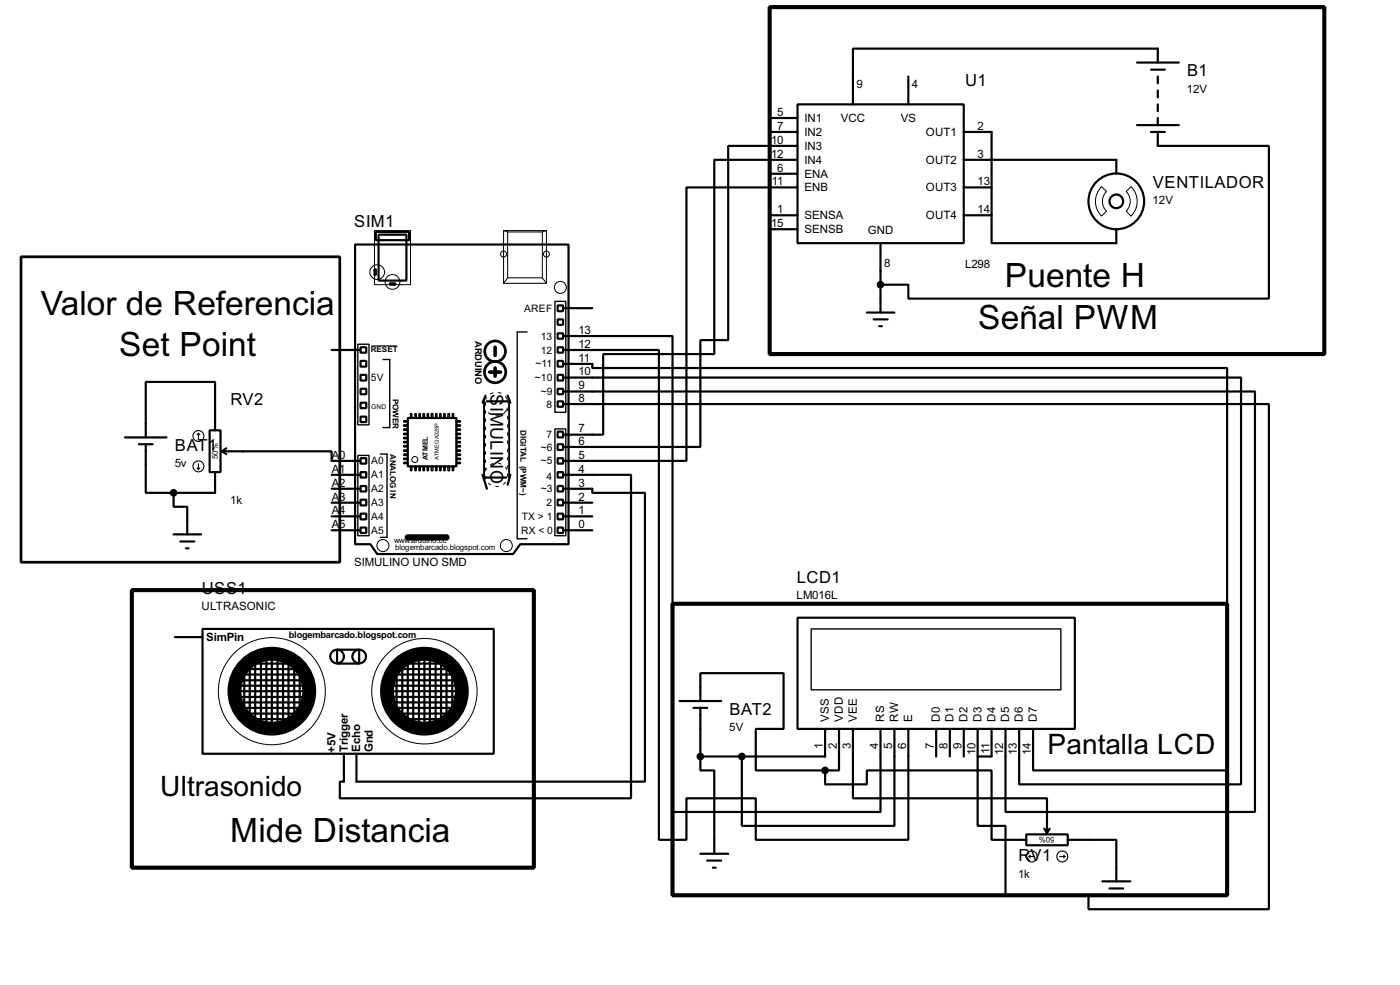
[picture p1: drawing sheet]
<svg xmlns="http://www.w3.org/2000/svg" width="256mm" height="180mm" viewBox="0 0 256 180" stroke-linecap="round" stroke-linejoin="round" font-family="sans-serif">
<g fill="none" stroke="#000" stroke-width=".4">
<path d="M146.1 19.1h30.5v25.4h-30.5zM166.4 14v5.1M208.3 11.5h7.7M210.9 12.8h2.5M212.1 11.5v-2.6h-55.8v10.2M212.1 14v1.3M212.1 16.6v1.2M212.1 19.1v1.3M141 24.2h5.1M141 21.6h5.1M141 31.8h5.1M141 39.4h5.1"/>
<path d="M146.1 34.3h-20.3v50.1h-22.4M146.1 29.3h-15.2v35.5h-20.4v14.8h-7.1M146.1 26.7h-12.7v35.6h-5.1v19.5h-24.9M176.6 24.2h5.1v5.1h22.8v2.5M176.6 29.3h5.1v15.2h22.8v-2.5M176.6 34.3h5.1M176.6 39.4h5.1M208.3 22.9h7.7M210.9 24.2h2.5M212.1 24.2v2.5h20.4v28h-66.1v-2.6h-5.1M212.1 21.6v1.3M65.1 44.8h39.1v54.8h-8.9l-1.3 1.8h-24.9l-1.2-1.8h-2.8z"/>
<path d="M68.6 49.3h.3v1h-.3zM68.9 42.5h6.1v1.5h-6.1zM69.4 43h5.1v8.4h-5.1zM71.4 51.9h1v.2h-1zM102.2 55.9h1v1.1h-1zM102.2 58.5h1v1h-1zM103.4 56.4h5.1M141 42h5.1M158.8 57.2h5.1M160.1 58.5h2.5M161.1 59.7h.5M161.3 44.5v12.7"/>
<path d="M38.4 78.8h2v7.6h-2zM39.4 78.8v-8.9h-12.7v10.2M60.8 64.1h5M66.1 66.1h1v1h-1zM66.1 71.2h1v1h-1zM66.1 76.3h1v1h-1zM66.1 73.7h1v1h-1zM66.1 68.6h1v1.1h-1zM66.1 63.6h1v1h-1zM74.7 76.5h8.9v8.9h-8.9zM88.7 73.5h4.6v13.9h-4.6zM89 72.4l-.6 1.3"/>
<path d="M93 72.4l.5 1.3M102.2 61h1v1h-1zM102.2 63.6h1v1h-1zM102.2 66.1h1v1h-1zM102.2 68.6h1v1.1h-1zM102.2 71.2h1v1h-1zM102.2 79h1v1.1h-1zM102.2 73.5h1v1h-1zM103.4 61.5h19.8v87.1h38.1v-15.2M103.4 64.1h17.3v89.6h5.1v-7.6h12.7v7.6h27.9v-20.3M103.4 66.6h5.1v.8h116.3v73.6h-35.5v-7.6M103.4 69.1h124v74.5h-40.7v-10.2"/>
<path d="M103.4 71.7h126.5v76.9h-45.7v-15.2M103.4 74h129.1v92.4h-33.1v-2.5h-15.2v-12.7h-5.1v-12.7h2.6v-5.1M22.9 80.1h7.6M25.5 81.3h2.5M26.7 81.3v8.9h5.1M31.8 90.2v2.6h2.5v5M31.8 97.8h5.1M33.1 99.1h2.5M39.4 86.4v3.8h-7.6M40.7 82.6h20.1v1.8h5M40.7 82.6l.8 .5M41.5 82.1l-.8 .5"/>
<path d="M60.8 97.1h5M60.8 94.5h5M60.8 92h5M60.8 89.5h5M60.8 86.9h5M66.1 83.9h1v1h-1zM66.1 86.4h1v1h-1zM66.1 89h1v1h-1zM66.1 91.5h1v1h-1zM66.1 94h1v1.1h-1zM66.1 96.6h1v1h-1zM88.4 86.9l.8 2.6"/>
<path d="M93.5 86.9l-.5 1.8M102.2 81.3h1v1.1h-1zM102.2 83.9h1v1h-1zM102.2 86.4h1v1h-1zM102.2 89h1v1h-1zM102.2 91.5h1v1h-1zM102.2 94h1v1.1h-1zM102.2 96.6h1v1h-1zM103.4 89.5h5.1v.7h9.7v52.9h-52.9v-5.1M103.4 86.9h12.2v59.2h-53.3v-3h.7v-5.1M103.4 97.1h5.1M103.4 94.5h5.1"/>
<path d="M103.4 92h5.1M32.1 116.6h5M34.1 100.4h.5M37.1 115.1h53.4v22.9h-53.4zM61.8 118.9h4v2.6h-4zM146.1 113.1h50.8v20.3h-50.8zM42.7 127.6h13M43.2 125.5h12.7M43.2 124.5h12.5M43.2 128.6h12.2M43.5 126.5h12.2M43.7 123.5h11.7"/>
<path d="M43.7 122.5h11M43.7 129.6h11.5M44 130.6h10.9M44 131.6h10.4M44.8 123.2v6.6M45 121.5h8.6M45.8 121.7v9.4M46.8 121.5v10.4M47.8 120.7v11.7M48.8 120.7v11.9M49.8 120.7v12.5M50.9 120.7v12.5"/>
<path d="M51.9 120.2v12.7M52.9 121.2v11.7M53.9 122.5v9.6M54.9 123.5v6.6M71.2 124.5h12.2M71.7 126.5h12.7M71.7 125.5h12.4M71.7 127.6h12.4M71.9 123.5h11.5M71.9 122.5h10.5M71.9 128.6h11.7M72.4 129.6h11.5"/>
<path d="M72.7 123.2v5.9M73 130.6h9.6M73.5 121.5h8.1M73.7 131.6h7.6M73.7 121.7v9.4M74.7 121.2v10.7M75.7 120.5v11.9M76.8 120.5v12.1M77.8 120.5v12.1M78.8 120.5v12.1M79.8 120.7v11.7M80.8 121.2v10.7"/>
<path d="M81.8 122.5v8.6M82.9 123v7.1M124.5 128.3h7.6M127.1 129.6h2.5M128.3 138.5v2.5h2.6v15.3M128.3 128.3v-5.1h15.3v10.2h-5.1v7.6h12.7M128.3 129.6v8.9M151.2 133.4v5.1h-22.9M153.7 133.4v7.6h-2.5M156.3 133.4v12.7h35.5v6.4M163.9 133.4v17.8h-28v-12.7M171.5 133.4v5.1"/>
<path d="M174 133.4v5.1M176.6 133.4v5.1M179.1 133.4v5.1M128.3 156.3h5.1M129.6 157.5h2.5M130.6 158.8h.5M151.2 141v2.6h7.6v-2.6h22.9v12.7h6.3M188 152.7h7.6v2h-7.6zM191.3 151.7l.5 .8M192.3 151.7l-.5 .8M195.6 153.7h8.9v7.6M202 161.3h5.1"/>
<path d="M203.3 162.6h2.5M204.3 163.9h.5"/>
<circle cx="204.5" cy="36.9" r="5.1"/>
<circle cx="204.5" cy="36.9" r="1.25"/>
<circle cx="61.7" cy="120.2" r="1.25"/>
<circle cx="65.8" cy="120.2" r="1.25"/>
</g>
<g fill="none" stroke="#000" stroke-width=".18">
<path d="M201.8 34.2l.9 .9a2.54 2.54 0 0 0 0 3.6l-.9 .9a3.8 3.8 0 0 1 0-5.4zM206.3 35.1l.9-.9a3.8 3.8 0 0 1 0 5.4l-.9-.9a2.54 2.54 0 0 0 0-3.6zM68.6 42.2h6.6v9.9h-6.6zM92.3 42.2h7.8v9.7h-7.8zM92.3 42.2l.7 .3M93 42.5h6.4v8.4h-6.4zM93 50.9l-.7 1M99.4 50.9l.7 1M100.1 42.2l-.7 .3M68.1 63.3h4.6"/>
<circle cx="69.1" cy="49.8" r="1.35"/>
<circle cx="71.9" cy="51.6" r="1.35"/>
<circle cx="92.2" cy="46.5" r=".55"/>
<circle cx="100.1" cy="46.5" r=".55"/>
<circle cx="102.6" cy="52.6" r="1.1"/>
<circle cx="70.1" cy="99.9" r="1.1"/>
<circle cx="76" cy="84.1" r=".55"/>
<circle cx="92.7" cy="99.9" r="1.1"/>
<circle cx="49.8" cy="126.5" r="9.8"/>
<circle cx="77.7" cy="126.5" r="9.7"/>
</g>
<g fill="none" stroke="#000" stroke-width="2.6">
<circle cx="49.8" cy="126.5" r="6.9"/>
<circle cx="77.7" cy="126.5" r="6.9"/>
</g>
<g fill="#000" stroke="#000" stroke-width=".4">
<circle cx="161.3" cy="52.1" r=".5"/>
<circle cx="31.8" cy="90.2" r=".5"/>
<circle cx="128.3" cy="138.5" r=".5"/>
<circle cx="135.9" cy="138.5" r=".5"/>
<circle cx="151.1" cy="141" r=".5"/>
</g>
<g fill="none" stroke="#000" stroke-width=".25">
<path d="M101.7 55.2h2v20.3h-2zM65.6 63h2v14.8h-2zM70.2 65.8h1.2v12.5h-1.2M74 77.8h.7v.2h-.7zM74 78.5h.7v.3h-.7zM74 79.3h.7v.3h-.7zM74 77h.7v.3h-.7zM75.2 75.7h.3v.8h-.3zM76 75.7h.3v.8h-.3zM76.8 75.7h.2v.8h-.2zM77.5 75.7h.3v.8h-.3zM78.3 75.7h.2v.8h-.2z"/>
<path d="M79 75.7h.3v.8h-.3zM79.8 75.7h.3v.8h-.3zM80.6 75.7h.2v.8h-.2zM81.3 75.7h.3v.8h-.3zM82.1 75.7h.3v.8h-.3zM82.9 75.7h.2v.8h-.2zM83.6 77.8h.8v.2h-.8zM83.6 78.5h.8v.3h-.8zM83.6 79.3h.8v.3h-.8zM83.6 77h.8v.3h-.8zM96.6 60.8h-1.8v37.8h1.8M101.7 78.5h2v19.6h-2z"/>
<path d="M65.6 83.4h2v14.7h-2zM69.7 83.1h1.2v15.3h-1.2M74 80.1h.7v.2h-.7zM74 80.8h.7v.3h-.7zM74 81.6h.7v.2h-.7zM74 82.4h.7v.2h-.7zM74 83.1h.7v.3h-.7zM74 83.9h.7v.2h-.7zM74 84.6h.7v.3h-.7zM75.2 85.4h.3v.8h-.3zM76 85.4h.3v.8h-.3zM76.8 85.4h.2v.8h-.2z"/>
<path d="M77.5 85.4h.3v.8h-.3zM78.3 85.4h.2v.8h-.2zM79 85.4h.3v.8h-.3zM79.8 85.4h.3v.8h-.3zM80.6 85.4h.2v.8h-.2zM81.3 85.4h.3v.8h-.3zM82.1 85.4h.3v.8h-.3zM82.9 85.4h.2v.8h-.2zM83.6 80.1h.8v.2h-.8zM83.6 80.8h.8v.3h-.8zM83.6 81.6h.8v.2h-.8zM83.6 82.4h.8v.2h-.8z"/>
<path d="M83.6 83.1h.8v.3h-.8zM83.6 83.9h.8v.2h-.8zM83.6 84.6h.8v.3h-.8zM148.6 115.1h45.8v11.2h-45.8z"/>
</g>
<path d="M141 1.3h101.6v63.5h-101.6zM24.2 108h73.6v50.8h-73.6zM123.2 110.5h101.6v53.4h-101.6z" fill="none" stroke="#000" stroke-width=".75"/>
<g fill="none" stroke="#000" stroke-width=".2">
<path d="M36.4 79.3l-.3 .3M36.4 79.3l.2 .3M36.4 79.3v1M36.1 85.7l.3 .2M36.4 84.9v1M36.6 85.7l-.2 .2M188.5 156.8l.3 .2M188.5 156.8h1M188.8 156.5l-.3 .3M194.1 156.8h1M194.9 156.5l.2 .3M195.1 156.8l-.2 .2"/>
<circle cx="36.3" cy="79.8" r="1"/>
<circle cx="36.3" cy="85.4" r="1"/>
<circle cx="189" cy="156.8" r="1"/>
<circle cx="194.6" cy="156.8" r="1"/>
</g>
<g fill="none" stroke="#fff" stroke-width=".18">
<path d="M89 73.2v14.5M93 73.2v14.5"/>
<circle cx="90.9" cy="74" r="2.15"/>
<circle cx="90.9" cy="86.9" r="2.15"/>
</g>
<circle cx="90.9" cy="74" r="2.15" fill="none" stroke="#000" stroke-width=".18" stroke-dasharray="2 1 .5 1 .5 1"/>
<g fill="none" stroke="#000" stroke-width=".18" stroke-dasharray=".5 1">
<path d="M93 73.2v14.5M89 87.7v-14.5"/>
<circle cx="90.9" cy="86.9" r="2.15"/>
</g>
<g fill="none" stroke="#000" stroke-width=".5">
<path d="M3.9 47h58.4v55.9h-58.4z"/>
<circle cx="90.7" cy="68.1" r="1.95"/>
<circle cx="90.7" cy="64.3" r="1.9"/>
</g>
<path d="M89.7 68.1h2M90.7 63.6v1.5M90.7 67.4v1.5" fill="none" stroke="#000" stroke-width=".65"/>
<path d="M74.7 98.4h7.1" fill="none" stroke="#000" stroke-width="1.2"/>
<g font-size="6.9">
<text x="184.1" y="52.5">Puente H</text>
<text x="7.5" y="57.6">Valor de Referencia</text>
<text x="21.9" y="65.2">Set Point</text>
<text x="179.2" y="60.2">Señal PWM</text>
<text x="42.2" y="154.1">Mide Distancia</text>
</g>
<g font-size="5.8">
<text x="191.9" y="138">Pantalla LCD</text>
<text x="29.3" y="145.6">Ultrasonido</text>
</g>
<g font-size="3.7">
<text x="89.9" y="72.2" transform="rotate(90 89.9 72.2)">S</text>
<text x="89.9" y="74.4" transform="rotate(90 89.9 74.4)">IMULINO</text>
</g>
<g font-size="3.4">
<text x="176.8" y="15.7">U1</text>
<text x="217.5" y="14">B1</text>
<text x="211.2" y="34.4">VENTILADOR</text>
<text x="64.9" y="41.6">SIM1</text>
<text x="42.2" y="74.1">RV2</text>
<text x="32.1" y="82.6">BAT1</text>
<text x="146" y="106.7">LCD1</text>
<text x="37" y="108.8">USS1</text>
<text x="133.7" y="130.9">BAT2</text>
<text x="186.6" y="157.7">RV1</text>
</g>
<g font-size="2.4">
<text x="156.9" y="16.2">9</text>
<text x="167.1" y="16.2">4</text>
<text x="217.4" y="16.9">12V</text>
<text x="142.4" y="21.2">5</text>
<text x="142.4" y="23.8">7</text>
<text x="147.4" y="22.3">IN1</text>
<text x="154" y="22.2">VCC</text>
<text x="165" y="22.2">VS</text>
<text x="179.1" y="23.8">2</text>
<text x="141.3" y="26.3">10</text>
<text x="141.3" y="28.9">12</text>
<text x="147.4" y="24.9">IN2</text>
<text x="147.4" y="27.4">IN3</text>
<text x="147.4" y="30">IN4</text>
<text x="169.6" y="24.9">OUT1</text>
<text x="169.6" y="30">OUT2</text>
<text x="179.1" y="28.9">3</text>
<text x="141.4" y="33.9">11</text>
<text x="142.4" y="31.4">6</text>
<text x="147.4" y="32.5">ENA</text>
<text x="147.4" y="35">ENB</text>
<text x="169.6" y="35">OUT3</text>
<text x="179.1" y="33.9">13</text>
<text x="141.3" y="41.6">15</text>
<text x="142.4" y="39">1</text>
<text x="147.4" y="40.1">SENSA</text>
<text x="169.6" y="40.1">OUT4</text>
<text x="179.1" y="39">14</text>
<text x="211.2" y="37.3">12V</text>
<text x="147.4" y="42.7">SENSB</text>
<text x="159" y="42.8">GND</text>
<text x="162" y="48.9">8</text>
<text x="176.8" y="49.1">L298</text>
<text x="106" y="63.7">12</text>
<text x="106" y="61.1">13</text>
<text x="106" y="71.3">9</text>
<text x="106" y="68.7">10</text>
<text x="106" y="66.2">11</text>
<text x="106" y="73.6">8</text>
<text x="60.8" y="84">A0</text>
<text x="106" y="84">5</text>
<text x="106" y="81.4">6</text>
<text x="106" y="79.2">7</text>
<text x="32" y="85.6">5v</text>
<text x="60.8" y="89.1">A2</text>
<text x="60.8" y="86.5">A1</text>
<text x="106" y="89.1">3</text>
<text x="106" y="86.5">4</text>
<text x="42.2" y="92.3">1k</text>
<text x="60.8" y="94.1">A4</text>
<text x="60.8" y="91.6">A3</text>
<text x="106" y="94.1">1</text>
<text x="106" y="91.6">2</text>
<text x="60.8" y="96.7">A5</text>
<text x="106" y="96.7">0</text>
<text x="64.9" y="103.5">SIMULINO UNO SMD</text>
<text x="36.9" y="111.7">ULTRASONIC</text>
<text x="145.9" y="109.7">LM016L</text>
<text x="37.8" y="117.3">SimPin</text>
<text x="61.5" y="137.8" transform="rotate(-90 61.5 137.8)">+5V</text>
<text x="63.7" y="137.6" transform="rotate(-90 63.7 137.6)">Trigger</text>
<text x="66" y="137.6" transform="rotate(-90 66 137.6)">Echo</text>
<text x="68.3" y="137.7" transform="rotate(-90 68.3 137.7)">Gnd</text>
<text x="133.6" y="133.8">5V</text>
<text x="150.8" y="137.1" transform="rotate(-90 150.8 137.1)">1</text>
<text x="151.9" y="132.1" transform="rotate(-90 151.9 132.1)">VSS</text>
<text x="153.3" y="137.1" transform="rotate(-90 153.3 137.1)">2</text>
<text x="154.4" y="132.1" transform="rotate(-90 154.4 132.1)">VDD</text>
<text x="155.9" y="137.1" transform="rotate(-90 155.9 137.1)">3</text>
<text x="157" y="132.1" transform="rotate(-90 157 132.1)">VEE</text>
<text x="160.9" y="137.1" transform="rotate(-90 160.9 137.1)">4</text>
<text x="162" y="132.1" transform="rotate(-90 162 132.1)">RS</text>
<text x="163.5" y="137.1" transform="rotate(-90 163.5 137.1)">5</text>
<text x="164.6" y="132.1" transform="rotate(-90 164.6 132.1)">RW</text>
<text x="166" y="137.1" transform="rotate(-90 166 137.1)">6</text>
<text x="167.1" y="132.1" transform="rotate(-90 167.1 132.1)">E</text>
<text x="171.1" y="137.1" transform="rotate(-90 171.1 137.1)">7</text>
<text x="172.2" y="132.1" transform="rotate(-90 172.2 132.1)">D0</text>
<text x="173.6" y="137.1" transform="rotate(-90 173.6 137.1)">8</text>
<text x="174.7" y="132.1" transform="rotate(-90 174.7 132.1)">D1</text>
<text x="176.2" y="137.1" transform="rotate(-90 176.2 137.1)">9</text>
<text x="177.3" y="132.1" transform="rotate(-90 177.3 132.1)">D2</text>
<text x="179.8" y="132.1" transform="rotate(-90 179.8 132.1)">D3</text>
<text x="182.4" y="132.1" transform="rotate(-90 182.4 132.1)">D4</text>
<text x="184.9" y="132.1" transform="rotate(-90 184.9 132.1)">D5</text>
<text x="187.4" y="132.1" transform="rotate(-90 187.4 132.1)">D6</text>
<text x="190" y="132.1" transform="rotate(-90 190 132.1)">D7</text>
<text x="178.7" y="138.2" transform="rotate(-90 178.7 138.2)">10</text>
<text x="181.3" y="138.1" transform="rotate(-90 181.3 138.1)">11</text>
<text x="183.8" y="138.2" transform="rotate(-90 183.8 138.2)">12</text>
<text x="186.3" y="138.2" transform="rotate(-90 186.3 138.2)">13</text>
<text x="188.9" y="138.2" transform="rotate(-90 188.9 138.2)">14</text>
<text x="186.5" y="160.7">1k</text>
</g>
<g font-size="2.1">
<text x="96" y="57.1">AREF</text>
<text x="99.1" y="62.1">13</text>
<text x="99.1" y="64.7">12</text>
<text x="68" y="69.8">5V</text>
<text x="98" y="69.8">~10</text>
<text x="98.1" y="67.3">~11</text>
<text x="99.1" y="72.3">~9</text>
<text x="100.1" y="74.6">8</text>
<text x="99.1" y="82.5">~6</text>
<text x="100.1" y="80.2">7</text>
<text x="68" y="85">A0</text>
<text x="68" y="87.5">A1</text>
<text x="99.1" y="85">~5</text>
<text x="100.1" y="87.8">4</text>
<text x="68" y="90.1">A2</text>
<text x="68" y="92.7">A3</text>
<text x="68" y="95.2">A4</text>
<text x="95.6" y="95.2">TX &gt; 1</text>
<text x="99.1" y="90.1">~3</text>
<text x="100.1" y="92.7">2</text>
<text x="68" y="97.7">A5</text>
<text x="95.5" y="97.7">RX &lt; 0</text>
</g>
<g font-size="1.9">
<text x="87.1" y="62.4" transform="rotate(90 87.1 62.4)">ARDUINO</text>
<text x="52.9" y="116.7">blogembarcado.blogspot.com</text>
</g>
<g font-size="1.7">
<text x="67.9" y="64.5">RESET</text>
<text x="72" y="73" transform="rotate(90 72 73)">POWER</text>
<text x="71.5" y="83.1" transform="rotate(90 71.5 83.1)">ANALOG IN</text>
<text x="95.4" y="78.7" transform="rotate(90 95.4 78.7)">DIGITAL (PWM~)</text>
</g>
<g font-size="1.6">
<text x="39.9" y="84" transform="rotate(-90 39.9 84)">50%</text>
<text x="72.2" y="99.4">www.arduino.cc</text>
<text x="72.4" y="100.6">blogembarcado.blogspot.com</text>
<text x="193.2" y="153.2" transform="rotate(-180 193.2 153.2)">50%</text>
</g>
<text font-size="1.5" x="78.4" y="84.2" transform="rotate(-90 78.4 84.2)">ATMEL</text>
<text font-size="1.4" x="68" y="74.8">GND</text>
<text font-size="1.2" x="80.4" y="84.1" transform="rotate(-90 80.4 84.1)">ATMEGA328P</text>
</svg>
